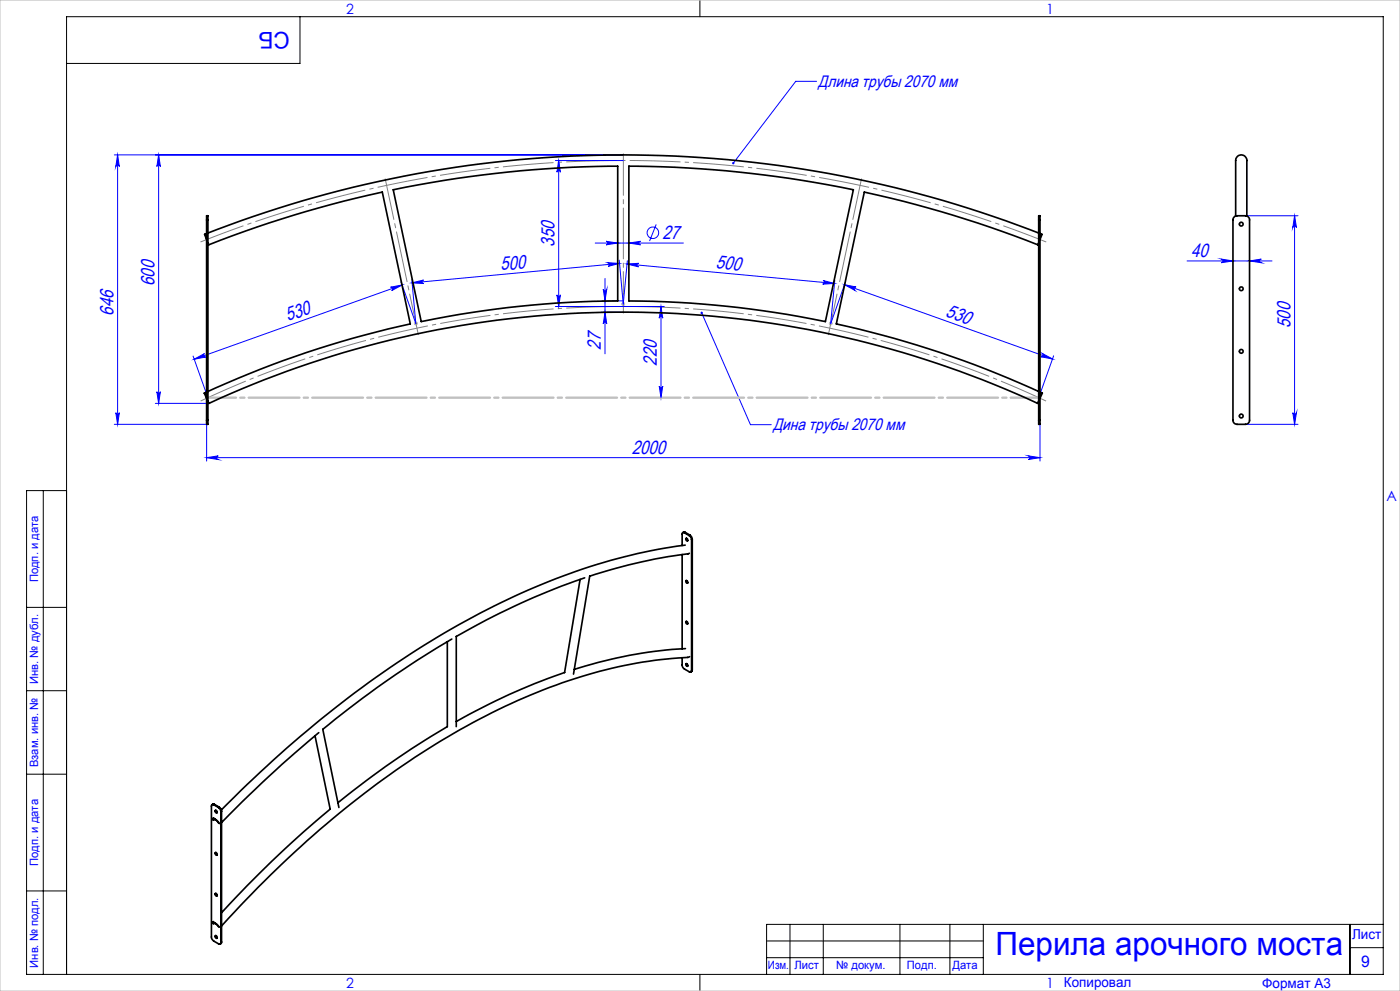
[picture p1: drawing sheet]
<svg xmlns="http://www.w3.org/2000/svg" width="420mm" height="297mm" viewBox="0 0 420 297" stroke-linecap="round" stroke-linejoin="round" font-family="sans-serif">
<g fill="none" stroke="#00f" stroke-width=".3">
<path d="M245 24.4h-6.3l-18.7 24.5M34.3 46.4h152.7M35.3 46.4l.5 3.5a.53 .53 0 0 0-.5-.5 .53 .53 0 0 0-.6 .5zM35.3 46.4v80.8M47.6 46.4l.5 3.5a.53 .53 0 0 0-.5-.5 .53 .53 0 0 0-.5 .5zM47.6 46.4v74.5M166.6 48.1h20.4M167.6 48.1v43.8M167.6 48.1l.5 3.5a.53 .53 0 0 0-.5-.5 .53 .53 0 0 0-.5 .5zM178.6 72.8h26.4M181.8 72.3l3.5 .5-3.5 .6a.53 .53 0 0 0 .5-.6 .53 .53 0 0 0-.5-.5zM182.3 78.7l3.5 .2-3.4 .9a.55 .55 0 0 0 .5-.6 .55 .55 0 0 0-.6-.5z"/>
<path d="M185.8 78l1.2 13.1 1.2-13M185.8 78.9l-62.2 5.9M188.1 79.1l3.5-.2a.53 .53 0 0 0-.5 .5 .53 .53 0 0 0 .5 .6zM188.1 79.1l62.2 5.8M188.7 72.8l3.5-.5a.53 .53 0 0 0-.5 .5 .53 .53 0 0 0 .5 .6zM196.8 67.3l-1.9 4.9M356.1 78.2h25.5M366.4 77.6l3.5 .6-3.5 .5a.55 .55 0 0 0 .5-.5 .55 .55 0 0 0-.5-.6zM373.6 64.7h15.8M374.9 78.2l3.5-.6a.55 .55 0 0 0-.5 .6 .55 .55 0 0 0 .5 .5zM388.4 64.7v62.5M388.4 64.7l.5 3.5a.55 .55 0 0 0-.5-.5 .55 .55 0 0 0-.6 .5z"/>
<path d="M117.2 86.1l3.5-.7-3.2 1.7a.54 .54 0 0 0 .3-.7 .54 .54 0 0 0-.6-.3zM120.7 85.4l-62.5 22.3M123.5 83.8l1.2 13.1-4.4-12.4M123.6 84.8l3.5-.9a.53 .53 0 0 0-.5 .6 .53 .53 0 0 0 .5 .5zM166.6 91.9h32.7M167.1 88.4a.53 .53 0 0 0 .5 .5 .53 .53 0 0 0 .5-.5l-.5 3.5zM180.5 93.6h6.5M180.5 90.2h6.5M181 86.7a.53 .53 0 0 0 .5 .5 .53 .53 0 0 0 .5-.5l-.5 3.5zM181.5 93.6l.5 3.4a.53 .53 0 0 0-.5-.5 .53 .53 0 0 0-.5 .5zM181.5 83.5v22.5M198.3 91.9l.5 3.5a.53 .53 0 0 0-.5-.5 .53 .53 0 0 0-.5 .5z"/>
<path d="M198.3 91.9v27.3M210.5 93.8l14.6 33.5h6.3M246.9 84.1l3.4 .8-3.5 .3a.55 .55 0 0 0 .5-.5 .55 .55 0 0 0-.4-.6zM250.4 84l-1.2 12.9 4.5-12.5M253.4 85.3l3.4 .7a.54 .54 0 0 0-.6 .4 .54 .54 0 0 0 .3 .6zM253.4 85.3l62.4 22.3M47.1 117.4a.53 .53 0 0 0 .5 .5 .53 .53 0 0 0 .5-.5l-.5 3.5zM57.9 106.7l4.5 12.5M58.2 107.7l3.1-1.7a.55 .55 0 0 0-.2 .7 .55 .55 0 0 0 .6 .3zM197.8 115.7a.53 .53 0 0 0 .5 .5 .53 .53 0 0 0 .5-.5l-.5 3.5zM312.6 105.9l3.2 1.7-3.5-.7a.54 .54 0 0 0 .7-.3 .54 .54 0 0 0-.4-.7zM316.1 106.6l-4.5 12.6"/>
<path d="M34.3 127.2h27.7v11M34.7 123.7a.53 .53 0 0 0 .6 .5 .53 .53 0 0 0 .5-.5l-.5 3.5zM46.6 120.9h16.1M62 137.2h250M62 137.2l3.5-.6a.55 .55 0 0 0-.5 .6 .55 .55 0 0 0 .5 .5zM308.5 136.6l3.5 .6-3.5 .5a.55 .55 0 0 0 .5-.5 .55 .55 0 0 0-.5-.6zM312 127.2v11M373.6 127.2h15.8M387.8 123.7a.55 .55 0 0 0 .6 .5 .55 .55 0 0 0 .5-.5l-.5 3.5z"/>
<circle cx="195.9" cy="69.7" r="1.73"/>
</g>
<path d="M313.9 72.5a341.6 341.6 0 0 0-253.8 0" fill="none" stroke="#808080" stroke-width=".3" stroke-dasharray="15.2 1.3 1.3 1.3" stroke-dashoffset="1.5" stroke-linecap="butt"/>
<path d="M313.8 120.2a297.8 297.8 0 0 0-253.6 0" fill="none" stroke="#808080" stroke-width=".3" stroke-dasharray="15.2 1.3 1.3 1.3" stroke-dashoffset=".5" stroke-linecap="butt"/>
<path d="M124.2 96.9h1.1M124.4 96.6l.7 .7M124.7 96.4v1M125.1 96.6l-.7 .7M186.5 91.1h1M186.6 90.8l.7 .7M187 90.6v1M187.3 90.8l-.7 .7M248.7 96.9h1M248.8 96.6l.8 .7M249.2 96.4v1M249.6 96.6l-.8 .7" fill="none" stroke="#c0c0c0" stroke-width=".7" stroke-linecap="butt"/>
<path d="M115.6 53.6l9.9 46.7M258.4 53.6l-9.9 46.7M187 93.8v-47.7" fill="none" stroke="#808080" stroke-width=".3" stroke-dasharray="15.2 1.3 1.3 1.3" stroke-dashoffset="2.8"/>
<g fill="none" stroke="#000" stroke-width=".3">
<path d="M90 5v14h-70M210 0v5M13 147v145M20 147h-12v145h407v-287h-395v287M8 182h12M8 207h12M8 232h12M8 267h12M237 277v15M247 277v15M270 277v15M285 277v15"/>
<path d="M295 277v15M405 277v15M415 277h-185v15M210 292v5M230 282h65M230 287h65M405 284h10"/>
</g>
<path d="M0 0h420v297h-420z" fill="none" stroke="#c0c0c0" stroke-width=".3"/>
<path d="M62.4 119.2h249.2" fill="none" stroke="#c0c0c0" stroke-width=".7" stroke-dasharray="15.2 1.3 1.3 1.3" stroke-dashoffset="6.8"/>
<g fill="#00f">
<path d="M210.3 93.5a.36 .36 0 0 0 0 .6 .36 .36 0 0 0 .6-.3 .36 .36 0 0 0-.5-.4l.1 .4zM219.7 48.7v.4l.3-.2-.2 .3a.36 .36 0 0 0 .5-.1 .36 .36 0 0 0-.1-.5 .36 .36 0 0 0-.5 .1z"/>
<path d="M246.9 84.1l3.4 .8-3.5 .3a.55 .55 0 0 0 .5-.5 .55 .55 0 0 0-.4-.6zM188.1 79.1l3.5-.2a.53 .53 0 0 0-.5 .5 .53 .53 0 0 0 .5 .6z"/>
<path d="M182.3 78.7l3.5 .2-3.4 .9a.55 .55 0 0 0 .5-.6 .55 .55 0 0 0-.6-.5zM123.6 84.8l3.5-.9a.53 .53 0 0 0-.5 .6 .53 .53 0 0 0 .5 .5z"/>
<path d="M117.2 86.1l3.5-.7-3.2 1.7a.54 .54 0 0 0 .3-.7 .54 .54 0 0 0-.6-.3zM58.2 107.7l3.1-1.7a.55 .55 0 0 0-.2 .7 .55 .55 0 0 0 .6 .3z"/>
<path d="M198.3 91.9l.5 3.5a.53 .53 0 0 0-.5-.5 .53 .53 0 0 0-.5 .5zM197.8 115.7a.53 .53 0 0 0 .5 .5 .53 .53 0 0 0 .5-.5l-.5 3.5z"/>
<path d="M253.4 85.3l3.4 .7a.54 .54 0 0 0-.6 .4 .54 .54 0 0 0 .3 .6zM312.6 105.9l3.2 1.7-3.5-.7a.54 .54 0 0 0 .7-.3 .54 .54 0 0 0-.4-.7z"/>
<path d="M62 137.2l3.5-.6a.55 .55 0 0 0-.5 .6 .55 .55 0 0 0 .5 .5zM308.5 136.6l3.5 .6-3.5 .5a.55 .55 0 0 0 .5-.5 .55 .55 0 0 0-.5-.6zM181.8 72.3l3.5 .5-3.5 .6a.53 .53 0 0 0 .5-.6 .53 .53 0 0 0-.5-.5zM188.7 72.8l3.5-.5a.53 .53 0 0 0-.5 .5 .53 .53 0 0 0 .5 .6z"/>
<path d="M366.4 77.6l3.5 .6-3.5 .5a.55 .55 0 0 0 .5-.5 .55 .55 0 0 0-.5-.6zM374.9 78.2l3.5-.6a.55 .55 0 0 0-.5 .6 .55 .55 0 0 0 .5 .5z"/>
<path d="M181.5 93.6l.5 3.4a.53 .53 0 0 0-.5-.5 .53 .53 0 0 0-.5 .5zM181 86.7a.53 .53 0 0 0 .5 .5 .53 .53 0 0 0 .5-.5l-.5 3.5zM47.1 117.4a.53 .53 0 0 0 .5 .5 .53 .53 0 0 0 .5-.5l-.5 3.5zM47.6 46.4l.5 3.5a.53 .53 0 0 0-.5-.5 .53 .53 0 0 0-.5 .5zM34.7 123.7a.53 .53 0 0 0 .6 .5 .53 .53 0 0 0 .5-.5l-.5 3.5zM35.3 46.4l.5 3.5a.53 .53 0 0 0-.5-.5 .53 .53 0 0 0-.6 .5z"/>
<path d="M388.4 64.7l.5 3.5a.55 .55 0 0 0-.5-.5 .55 .55 0 0 0-.6 .5zM387.8 123.7a.55 .55 0 0 0 .6 .5 .55 .55 0 0 0 .5-.5l-.5 3.5z"/>
<path d="M167.1 88.4a.53 .53 0 0 0 .5 .5 .53 .53 0 0 0 .5-.5l-.5 3.5zM167.6 48.1l.5 3.5a.53 .53 0 0 0-.5-.5 .53 .53 0 0 0-.5 .5z"/>
</g>
<g fill="none" stroke="#000" stroke-width=".5">
<path d="M118 56.9a342.9 342.9 0 0 1 67.3-7.1v40.4a302.2 302.2 0 0 0-58.9 6.2zM188.7 49.8a341.2 341.2 0 0 1 67.3 7.1l-8.4 39.5a302.2 302.2 0 0 0-58.9-6.2zM62 65.9v-1.2h.4v1.2M62 70l-.6 .2 .6 1.6M62 65.9h.4M62 65.9v60M62.4 72.7l.2 .6a344.6 344.6 0 0 1 52.1-15.7l8.4 39.5a297.9 297.9 0 0 0-60.7 20.2M62.4 69.8a343.2 343.2 0 0 1 249.2 0M62.4 65.9v60M311.6 72.7l-.2 .6a344.6 344.6 0 0 0-52.1-15.7l-8.4 39.5a297.9 297.9 0 0 1 60.7 20.2M311.6 65.9v-1.2h.4v1.2M311.6 65.9h.4"/>
<path d="M311.6 65.9v60M312 70l.6 .2-.6 1.6M312 65.9v60M370.2 65l.9-.3h2.5a1.26 1.26 0 0 1 1.3 1.2v60a1.21 1.21 0 0 1-1.3 1.3h-2.5a1.21 1.21 0 0 1-1.2-1.3v-60.2zM370.7 64.8v-13a10.7 10.7 0 0 1 .4-4.7 1.77 1.77 0 0 1 2.2-.4 1.77 1.77 0 0 1 .8 2.2v15.9M62 117.5l-.7 .3 .7 1.6M312 117.5l.7 .3-.7 1.6M62 125.9v1.3h.4v-1.3M62 125.9h.4M62.4 120.2l.3 .7a296.2 296.2 0 0 1 248.6 0l.3-.7M311.6 125.9v1.3h.4v-1.3M311.6 125.9h.4"/>
<path d="M205.4 159.7a.41 .41 0 0 0-.6-.1 .41 .41 0 0 0-.2 .5v3.4M205.4 159.7l1.4 .8M205.6 159.6h-.8M205.6 159.6l-.2 .1M205.6 159.6l1.4 .8M174 173.7l-4.6 27.9M175.4 173.2a217.9 217.9 0 0 0-38.5 17.5v27.1M204.6 166.2v28.2M205.6 163.4a185.3 185.3 0 0 0-65.8 22.7 323.4 323.4 0 0 0-73.4 56.6M205.8 174l.5 .3a.27 .27 0 0 1-.1 .5 .27 .27 0 0 1-.4-.2zM205.8 161.4l.4 .1a.34 .34 0 0 1 .2 .3 .34 .34 0 0 1-.3 .3l-.3-.3zM206 161.3l.3 .7"/>
<path d="M206 174l.3 .7M206.8 160.5l.5 .5 .2 .7M206.8 165.8a168.7 168.7 0 0 0-29.9 6.9l-4.9 29.3M207 160.4l.5 .5 .2 .7M207 160.4l-.2 .1M207.5 161.7v39.2M207.7 161.6l-.2 .1M207.7 161.6v39.2M134.2 192.3v25.5a262.6 262.6 0 0 0-32.8 22.8M135.5 191.5a299.6 299.6 0 0 0-38.7 27.1l4.9 23.4M204.6 197.1l.2 2.9 2 1.3a.44 .44 0 0 0 .5 .1 .44 .44 0 0 0 .2-.5M205.6 194.4a132.9 132.9 0 0 0-33.3 6.2"/>
<path d="M205.8 198.9l.5 .3a.27 .27 0 0 1-.1 .5 .27 .27 0 0 1-.4-.2zM205.8 186.3l.4 .1a.37 .37 0 0 1 .2 .5 .37 .37 0 0 1-.5 .2 .37 .37 0 0 1-.2-.6zM206 186.2l.3 .7M206 198.9l.3 .7M206.9 196.8l-.2 .1a147.4 147.4 0 0 0-57.1 15.7 267 267 0 0 0-70.3 51.5l-12.8 13.4M95.6 219.6a373.4 373.4 0 0 0-29.1 26.9M169.4 201.5a188.3 188.3 0 0 0-32.5 14.7M207.7 200.8l-.4 .6M207.7 200.8l-.2 .1M94.5 220.5l4.6 22M63.9 245.7l-.1-.2a.43 .43 0 0 1 .5-.3 .43 .43 0 0 1 .4 .4l1.1 1.2M64.1 245.8v-.1a.33 .33 0 0 1 .3-.2 .33 .33 0 0 1 .3 .2l.8 1"/>
<path d="M64.1 245.1l-.2 .2M64.1 241.2a.44 .44 0 0 0-.5 0 .44 .44 0 0 0-.2 .4v39.4l.6 .9 1.5 1a.44 .44 0 0 0 .5 0 .44 .44 0 0 0 .3-.5M64.1 241.2l1.4 .8M64.3 241.1l-.7 .1M64.3 241.1l-.2 .1M64.3 241.1l1.5 .8M64.6 255.5l.5 .3a.3 .3 0 0 1 0 .5 .3 .3 0 0 1-.5-.3zM64.6 242.9l.5 .2a.32 .32 0 0 1-.1 .6 .32 .32 0 0 1-.4-.4zM64.7 242.8l.5 .7M64.7 255.5l.1 .3 .4 .4M65.5 242l.6 .7 .2 .5M65.8 241.9l.6 .7 .1 .5"/>
<path d="M65.8 241.9l-.3 .1M66.3 243.2v39.2M66.5 243.1l-.2 .1M66.5 243.1v39.2M99 242.5a336.1 336.1 0 0 0-32.5 31M63.9 276.8l-.1-.3a2.1 2.1 0 0 1 2 1.4M64.1 276.2l-.2 .2M64.1 276.9v-.3l.3 .1 1.1 1M64.6 267.8l.5 .2a.3 .3 0 0 1 0 .5 .3 .3 0 0 1-.5-.2zM64.7 267.8l.5 .6M64.6 280.5l.5 .1a.33 .33 0 0 1-.1 .6 .33 .33 0 0 1-.4-.4zM64.7 280.4l.1 .3 .4 .4"/>
<path d="M66.5 282.3l-.5 .6M66.5 282.3l-.2 .1"/>
<circle cx="372.4" cy="67.2" r=".55"/>
<circle cx="372.4" cy="86.5" r=".55"/>
<circle cx="372.4" cy="105.3" r=".56"/>
<circle cx="372.4" cy="124.7" r=".55"/>
</g>
<text font-size="9.6" fill="#00f" x="298.6" y="286.1">Перила арочного моста</text>
<text font-size="6.9" fill="#00f" x="86.9" y="9.4" transform="rotate(-180 86.9 9.4)">СБ</text>
<g font-size="5.7" fill="#00f">
<text x="198.7" y="71.6">27</text>
<text x="166.4" y="73.9" transform="rotate(-90 166.4 73.9)">350</text>
<text x="357.4" y="76.9">40</text>
<text x="150.2" y="81" transform="rotate(-5 150.2 81)">500</text>
<text x="214.6" y="80.3" transform="rotate(5 214.6 80.3)">500</text>
<text x="46.4" y="85.7" transform="rotate(-90 46.4 85.7)">600</text>
<text x="34.1" y="94.6" transform="rotate(-90 34.1 94.6)">646</text>
<text x="283.5" y="94.7" transform="rotate(20 283.5 94.7)">530</text>
<text x="86.4" y="96.3" transform="rotate(-20 86.4 96.3)">530</text>
<text x="387.2" y="98.3" transform="rotate(-90 387.2 98.3)">500</text>
<text x="180.3" y="104.8" transform="rotate(-90 180.3 104.8)">27</text>
<text x="197.1" y="109.6" transform="rotate(-90 197.1 109.6)">220</text>
<text x="189.5" y="135.9">2000</text>
</g>
<g font-size="5" fill="#00f">
<text x="245.5" y="26">Длина трубы 2070 мм</text>
<text x="231.9" y="128.9">Дина трубы 2070 мм</text>
</g>
<text font-size="4.8" fill="#00f" x="408.3" y="289.7">9</text>
<g font-size="4.2" fill="#00f">
<text x="103.8" y="4.2">2</text>
<text x="313.8" y="4.2">1</text>
<text x="415.9" y="150.2">A</text>
<text x="103.8" y="296.2">2</text>
<text x="313.8" y="296.2">1</text>
</g>
<g font-size="4.1" fill="#00f">
<text x="405.6" y="281.5">Лист</text>
<text x="319.2" y="295.9">Копировал</text>
<text x="378.7" y="296">Формат А3</text>
</g>
<g font-size="3.4" fill="#00f">
<text x="11.4" y="174.5" transform="rotate(-90 11.4 174.5)">Подп. и дата</text>
<text x="11.4" y="205" transform="rotate(-90 11.4 205)">Инв. № дубл.</text>
<text x="11.4" y="229.9" transform="rotate(-90 11.4 229.9)">Взам. инв. №</text>
<text x="11.4" y="259.5" transform="rotate(-90 11.4 259.5)">Подп. и дата</text>
<text x="11.4" y="290" transform="rotate(-90 11.4 290)">Инв. № подл.</text>
<text x="230.4" y="290.4">Изм.</text>
<text x="238.3" y="290.4">Лист</text>
<text x="250.9" y="290.4">№ докум.</text>
<text x="272.1" y="290.4">Подп.</text>
<text x="285.7" y="290.5">Дата</text>
</g>
</svg>
